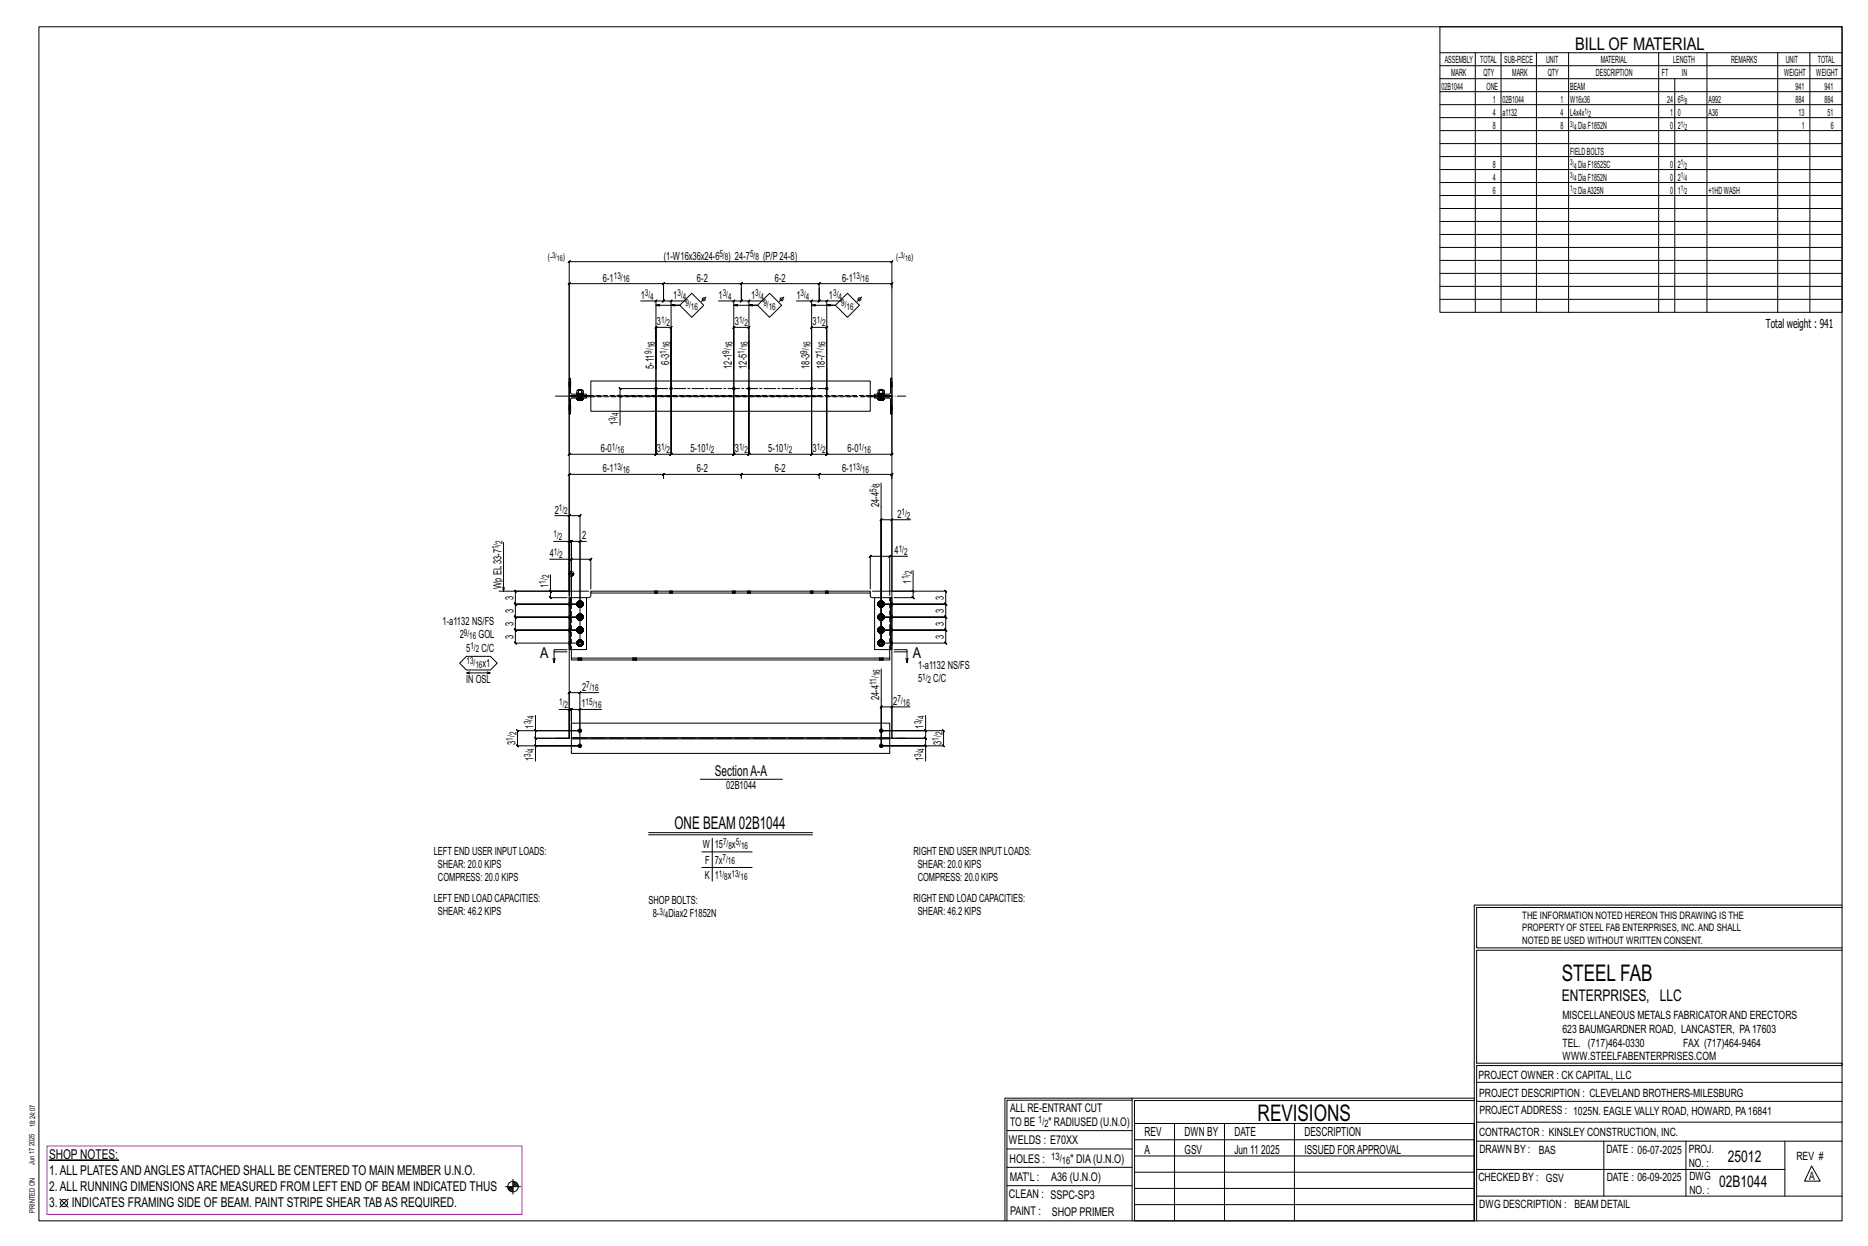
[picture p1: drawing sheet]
<svg xmlns="http://www.w3.org/2000/svg" width="914mm" height="610mm" viewBox="0 0 914 610" stroke-linecap="round" stroke-linejoin="round" font-family="sans-serif">
<g fill="#000" stroke="#000" stroke-width=".49">
<path d="M24 568h34z"/>
<circle cx="321" cy="190" r=".6"/>
<circle cx="329" cy="190" r=".6"/>
<circle cx="359" cy="190" r=".6"/>
<circle cx="367" cy="190" r=".6"/>
<circle cx="397" cy="190" r=".6"/>
<circle cx="405" cy="190" r=".6"/>
<circle cx="284" cy="357" r=".9"/>
<circle cx="431" cy="357" r=".9"/>
<circle cx="284" cy="365" r=".9"/>
<circle cx="431" cy="365" r=".9"/>
</g>
<g fill="none" stroke="#000" stroke-width=".49">
<path d="M19 13h883v584h-883zM705 13h197v140h-197zM705 26h197M705 32h197M705 39h197M722 26v127M735 26v127M752 26v127M768 26v127M812 26v127M820 39v114M836 26v127"/>
<path d="M870 26v127M886 26v127M705 45h197M705 51h197M705 58h197M705 64h197M705 70h197M705 77h197M705 83h197M705 89h197M705 96h197M705 102h197"/>
<path d="M705 108h197M705 115h197M324 139l1-1zM325 139h38h-1l1-1v3M362 139l1-1zM363 139h38l1-1-1 3M401 139h36h-1l1-1v3M402 138l-1 1zM705 121h197M705 127h197M705 134h197M314 147h7v20v-7v1l1-1h-1h8l-1 1 1-1v30v-43h7"/>
<path d="M321 147v1l1-1zM321 149h12h-4M325 141v6l-1 1 1-1h-4M325 141v6l-1 1 1-1h4M325 141v-3l-1 1h1h-46v-1l-1 1h1v57M329 147l-1 1zM333 149l6-6 6 6-6 6zM346 145l-3 3M352 147h7v20v-7v1l1-1h-1h8l-1 1 1-1v7v-20h7M359 147v1l1-1zM359 149h12h-4M363 141v6l-1 1 1-1h-4"/>
<path d="M363 141v6l-1 1 1-1h4M367 147l-1 1zM377 143l6 6-6 6-6-6zM384 145l-3 3M390 147h7v20v-7v1l1-1h-1h8l-1 1 1-1v30v-43h7M397 149h12h-4M398 147l-1 1zM401 141v6h1l-1 1v-1h-4M401 141v6v1l1-1h-1h4M405 147l-1 1zM415 143l6 6-6 6-6-6zM422 145l-2 3"/>
<path d="M705 140h197M705 146h197M329 178v-11v23M397 167v23zM279 198h.1M279 187h.1M279 189h.1M279 194h8v1h-7l-1 8zM279 185l1 8h7h-8zM282 193h4zM282 195h1zM282 193v-2h1v2"/>
<path d="M283 195v1M283 195v1l-1-1M283 193h.1M283 193v1M283 194h.1M283 195h.1M283 196v-1h2v1M283 195h1M284 196l1-1v1M285 195h-1v1M285 191v2M285 191h-2h2v2"/>
<path d="M285 193h.1M285 193v1M285 194h.1M285 195h.1M285 195l-1 1M289 186h137v15h-137zM289 193h-9v1h9M303 193l1 1zM320 190h-16h-1l1 1v-1v4M321 180v10zM321 180v-13v23M359 180v10z"/>
<path d="M359 180v-13v23M367 180v10zM367 180v-13v23M401 194h-97v14M426 193h10v1h-10M428 194h9v9h-1v-8h-8zM428 193h8v-8h1v8h-9zM430 193h3zM430 195h.1M430 193v-2h1v2M430 195v1M430 195h1h-1v1v-1"/>
<path d="M430 193h.1M430 193v1M430 194h.1M431 196v-1h1v1M431 195h.1M431 196l1-1v1M432 195h-1v1M432 193v-2h-1h2v2M432 193h.1M432 193v1M432 194h.1M432 195h.1"/>
<path d="M432 195h1M433 195h.1M433 195l-1 1M436 198h.1M436 187h.1M436 189h.1M437 195v27l-1 1 1-1h-32l-1 1 1-1v-32v32l-1 1 1-1h-8h1l-1 1v-1v-32v32h1l-1 1v-1h-30l-1 1 1-1v-32v32l-1 1 1-1h-8h1l-1 1v-1v-32v32h1l-1 1v-1h-30l-1 1 1-1v-32v32l-1 1 1-1h-8h1l-1 1v-1v-32v32h1l-1 1v-1h-42l-1 1 1-1v-27M437 198h.1M437 187h.1M437 189h.1M279 201h.1M436 201h.1"/>
<path d="M437 201h.1M325 234v-2l-1 1 1-1h-46l-1 1 1-1v59M325 232h38l-1 1 1-1v2M325 232l-1 1zM363 232h38v1l1-1-1 2M363 232l-1 1zM401 232h36l-1 1 1-1v2M402 232l-1 1zM431 236v79v-61v1l1-1h-1h6M272 252h7v37v-24h-8M279 252l-1 1 1-1zM279 252h5l-1 1 1-1v63h-32h1l-1-1v1v-7l1 1-1-1h32h-32l1 1-1-1v-6h1l-1-1v1h32h-32h1l-1-1v1v-6h1l-1-1 1 1-1-1v1v-7l1 1-1-1h25"/>
<path d="M437 254l-1 1zM446 254h-9v35h26h-1l1 1v-1v7l-1-1 1 1h-32h32l-1-1 1 1v6l-1-1 1 1h-32h32l-1-1 1 1v6h-1l1 1v-1h-32h32h-1l1 1v-1v7l-1-1 1 1h-32M246 265v24M269 274h11v17M278 265l1-1zM279 265h8M279 280v1M279 274l1-1zM280 274h9l1-1-1 1v14M280 279v9M283 265l1-1zM284 265v31h-32h32"/>
<path d="M436 272h-10h1l-1 1v-1v16M436 272l-1 1zM444 272h-8v19M447 279v10h-20M244 289h35M269 289l1 1zM269 281v8h19M269 289v3l1 1-1-1h9M278 281h3M279 292v26zM279 292h8M280 289v-24h-1l1-1-1 1 1-1v1v31"/>
<path d="M280 281v1M281 281v1M281 281h.1M282 296h1M283 295v1M283 297h.1M283 296h.1M283 295l-1 1 1 1v-1M283 296l1 1M283 294v1M284 297h1M284 294l-1 1"/>
<path d="M284 295l1-1v1M284 295l1 1M285 294l-1 1M285 296v1h-1M285 296v1M285 296l-1 1M285 295h.1M285 295v1M287 292v26h-8M289 289h137v1h-137zM289 290v2h-2M321 289h.1"/>
<path d="M321 290h.1M322 289h.1M322 290h.1M328 289h.1M328 290h.1M329 289h.1M329 290h.1M359 289h.1M359 290h.1M360 289h.1M360 290h.1M366 289h.1"/>
<path d="M366 290h.1M367 289h.1M367 290h.1M397 289h.1M397 290h.1M398 289h.1M398 290h.1M404 289h.1M404 290h.1M405 289h.1M405 290h.1M426 290v2h2"/>
<path d="M430 296h.1M430 295v1M430 297h1M430 295v1v1v-1M431 296v1M431 294l-1 1M431 297h1M431 294v1M431 295l1-1v1M432 295l1 1M432 294l-1 1M432 296v1h-1"/>
<path d="M432 296h1l-1 1M432 296v1M432 295h1h-1M433 295v1M436 292h1v26h-1zM436 292h-8v26h8M446 289l1 1zM447 289v3h-1l1 1v-1h-9M271 319h7M278 318h-7v6l1-2M280 318v4M282 315h1"/>
<path d="M282 308h1M282 302h1M283 314v1M283 308h.1M283 301v1M283 316h.1M283 309v1M283 303h.1M283 315h.1M283 308v1M283 302v1M283 314l-1 1 1 1v-1"/>
<path d="M283 308v-1l-1 1 1 1M283 302v-1l-1 1 1 1v-1M283 315l1 1M283 309l1 1M283 303h1M283 313v1M283 307h.1M283 301h.1M284 316h1M284 309l1 1M284 303h1M284 313l-1 1"/>
<path d="M284 314l1-1v1M284 307l-1 1M284 307h1v1M284 300l-1 1M284 301h1M284 314l1 1M284 307l1 1v1M284 301l1 1v1M285 313l-1 1M285 307h-1M285 301h-1M285 315v1h-1"/>
<path d="M285 309v1l-1-1M285 303h-1M285 315v1M285 309h.1M285 302v1M285 315l-1 1M285 308l-1 1M285 302l-1 1M285 314h.1M285 307v1M285 301v1M285 314v1"/>
<path d="M285 308h.1M430 315h.1M430 308h.1M430 302h.1M430 301v1M430 314v1M430 303h1M430 309l1 1M430 316h1M430 302v1M430 308v1M430 302v-1v1v1v-1"/>
<path d="M430 308v-1v1v1M430 314v1v1v-1M431 303h.1M431 309v1M431 315v1M431 301h-1M431 307h-1M431 313l-1 1M431 303h1M431 309l1 1M431 316h1M431 300v1"/>
<path d="M431 301h1M431 307v1M431 307h1v1M431 313v1M431 314l1-1v1M432 301l1 1v1M432 307l1 1v1M432 314l1 1M432 301h-1M432 307h-1M432 313l-1 1M432 303h-1"/>
<path d="M432 309v1l-1-1M432 315v1h-1M432 302l1 1h-1M432 309h1h-1M432 315h1l-1 1M432 302v1M432 308v1M432 315v1M432 301h1l-1 1M432 307l1 1h-1M432 314h1h-1M433 301v1"/>
<path d="M433 308h.1M433 314v1M436 318v4M438 318h6v6l1-2M438 319h6M225 324l3-3h12l3 3-3 4h-12zM228 329h12l-2 1M230 329h-2l2 1M238 329h2M271 322v2M280 322h156v1h-156zM283 322h.1"/>
<path d="M283 323h.1M283 339l1-1zM284 339h-5v-1l-1 1h1v22M285 322h.1M285 323h.1M293 339h-9v26M310 322h.1M310 323h.1M312 322h.1M312 323h.1M431 322h.1M431 323h.1"/>
<path d="M431 327v38v-19l1-1-1 1h6M432 322h.1M432 323h.1M443 322l1 2M262 357l1 1zM262 350v7h22M274 347h5v14h-17l1 1-1-1v-4M279 347l-1 1 1-1zM279 347h1l-1 1 1-1v6M283 348l1-1zM284 347h-4l-1 1 1-1v11M295 347h-11v10h-31l1 1-1-1v8v-1l1 1h-1h31h-22v7"/>
<path d="M436 346l1-1zM445 346h-8v15M453 357l1 1zM453 350v7h-22h31h-1l1 1v-1v8l-1-1 1 1h-31h22v7M453 357v4l1 1-1-1h-16M262 364l1 1zM279 361v-233l-1 1 1-1h158l-1 1 1-1v233M279 361h-17l1 1-1-1v4M280 361h156v1h-156zM280 362v7h156v-7M280 361v-7h156v7M437 361h16l1 1-1-1v4"/>
<path d="M453 364l1 1zM343 381h40M317 407h81M317 408h81M344 417h24M349 410v21M344 424h24M722 443v154M722 443h180M902 444h-179v20h179M902 465h-179v55h179v1h-179v76M554 538h-61v59"/>
<path d="M554 537h168M722 538h-167v13M723 539h179M723 530h179M493 553h61M555 550h167v47h-167zM555 558h167M575 550v47M599 550v47M634 550v47M723 549h179M723 558h179"/>
<path d="M785 558v27M825 558v27M874 558v27M251 577v7M251 579h2M251 580h3M251 578h2M493 571h61M493 562h61M555 573h167M555 566h167M723 572h151"/>
<path d="M887 570l4 8h-8zM29 587l4 4M33 587l-4 4M247 581h8M249 581h2M249 582h2M250 583h1M492 597v-60h62v60M493 580h61M555 589h167M555 581h167M723 585h179"/>
<circle cx="345" cy="146" r=".7"/>
<circle cx="383" cy="146" r=".7"/>
<circle cx="421" cy="146" r=".7"/>
<circle cx="280" cy="281" r="1.2"/>
<circle cx="31" cy="589" r="1.8"/>
<circle cx="251" cy="581" r="2.6"/>
</g>
<path d="M23 561h233v33h-233z" fill="none" stroke="#f0f" stroke-width=".5"/>
<g fill="none" stroke="#000" stroke-width=".49" stroke-dasharray="2 1.4">
<path d="M279 199h.1M279 199v-1M279 200h.1M279 188h.1M279 187h.1M279 189h.1M279 188v1M279 198h.1M279 198v1M279 200v-1v1M282 195h1zM282 195l1 1"/>
<path d="M282 193h1h-1v-2h1v2v-2v2h2h-2M283 195h.1M283 195v1M283 196v-1v1v-1M283 193h.1M283 193v1M283 194v1M283 194h.1M283 193v2zM283 191h1M283 191h2M283 196h1"/>
<path d="M283 191h.1M283 193h-1h1M283 193h2M283 194v-1M283 195h1zM283 195l1 1 1-1M284 191h.1M284 191h1M284 193v1zM284 194v-1M284 194l-1 1M284 194l1-1"/>
<path d="M284 193h.1M284 194v1zM284 195h.1M284 196l-1-1h2M284 195h1M284 194v1M284 196h1M285 195h.1M285 194v-1M285 194v1M285 193h.1M285 191h.1"/>
<path d="M285 191v2zM285 193v-2v2M285 193v2zM285 194h.1M285 195v-1M285 196v-1M285 195v1zM285 193h1M289 194h137M426 193h-137M430 195h.1M430 195v1"/>
<path d="M430 193h1h-1v-2h1v2v-2v2h1h-1M430 195h1M430 196v-1v1v-1h1M430 193h1M430 193v1M430 194v1M430 194h1M430 193h.1M431 194h-1M431 193v2zM431 195h.1M431 193h.1"/>
<path d="M431 191h.1M431 191h1M431 196h.1M431 193h-1h1M431 193h1M431 194v-1M431 194l-1 1M431 195v1l1-1M431 193v1zM431 194v1M431 194l1-1M431 194l1 1z"/>
<path d="M431 196v-1h1M431 195h1M432 194v-1M432 194v1M432 196h.1M432 195h.1M432 193h.1M432 191h.1M432 191v2zM432 193h1h-1v-2h1v2M432 193v2zM432 194h.1"/>
<path d="M432 195v-1M432 196v-1M432 195h1l-1 1zM432 193h1M433 195l-1 1zM433 195h.1M436 199l1 1-1-1M436 189h.1M436 188h1h-1M436 189h1M437 198h-1M437 187h-1"/>
<path d="M437 200h-1M437 198v1M437 199l-1-1M437 199h-1M437 188h-1M437 189h-1M437 189h.1M437 187h.1M437 188l-1-1M279 201h.1M279 200v1M436 201h.1"/>
<path d="M436 201h1M437 201h.1M279 296h.1M279 295h.1M280 292v26M282 296h.1M282 296h1zM282 296l1-2-1 2 1 1-1-1h1M282 295v1zM282 296l1 1zM283 296h.1M283 295v1"/>
<path d="M283 294l-1 1zM283 297h.1M283 294h.1M283 295v-1zM283 295v-1M283 296l1 1M283 295h1M283 297h2zM283 294h2zM283 295l-1 1 1-1v1v1v-1v1v-1M283 295v1zM283 296h1z"/>
<path d="M283 295h1zM283 297h1zM283 294h1zM284 297h-1h1h-1zM284 296h.1M284 295h.1M284 294h-1h1h-1l1 1M284 297h1zM284 297h1M284 294h1h-1h1l-1 1zM284 294h1zM284 297l1-1"/>
<path d="M284 296h1zM284 295h1zM284 295h1M285 297h.1M285 294v1zM285 294v1M285 294h.1M285 295v1zM285 294v2zM285 296h.1M285 296v1M285 295h.1"/>
<path d="M285 297v-1M285 295v1M285 296v1zM285 295l1 1zM286 296h-1zM321 289v1M321 289h.1M321 289v1zM321 290h.1M322 289v1M322 289h.1M322 290h.1"/>
<path d="M322 290v-1M328 289v1M328 289h.1M329 289v1zM329 289l-1 1M329 290h-1M329 289v1M329 289h.1M329 290h.1M329 290v-1M359 289v1M359 289h.1"/>
<path d="M359 289v1zM359 290h.1M360 289v1M360 289h.1M360 290h.1M360 290v-1M366 289v1M366 289h.1M367 289v1zM367 289l-1 1M367 290h-1M367 289v1"/>
<path d="M367 289h.1M367 290h.1M367 290v-1M397 289v1M397 289h.1M397 289l1 1zM397 290h.1M398 289v1M398 289h.1M398 290h.1M398 290v-1M404 289v1"/>
<path d="M404 289h.1M405 289v1zM405 289l-1 1M405 290h-1M405 289v1M405 289h.1M405 290h.1M405 290v-1M430 296h.1M430 296l1-2-1 2 1 1-1-1M430 295v1zM430 296v1z"/>
<path d="M430 295v1M430 294v1zM430 297h1zM430 294h1zM430 297h1M430 295l1-1zM430 295l1-1M430 296l1 1M430 295h1M431 296h.1M431 297h1zM431 294h1z"/>
<path d="M431 295h-1v1v-1v1v1v-1v1l1-1M431 295v1zM431 295h.1M431 297h.1M431 294h.1M431 294v1M431 297h1M431 296h1zM431 295h1zM431 294h1h-1h1v1zM432 297v-1M432 296h.1"/>
<path d="M432 295h.1M432 297h.1M432 294v1zM432 294v1M432 294h.1M432 295v1zM432 294l1 2zM432 296h1l-1 1M432 295h1h-1M432 295l1 1M432 294l1 1zM433 295v1z"/>
<path d="M433 295v1M433 296l-1 1zM433 296h.1M436 295h1zM436 295l1 1-1-1M437 295h.1M437 295h-1M437 296h-1M279 315h.1M279 314h.1M279 309h.1M279 308h.1"/>
<path d="M279 307h.1M279 303h.1M279 302v1M279 302h.1M279 301h.1M279 309v-1v1M282 315h.1M282 308v1zM282 302v1zM282 315h1zM282 315l1-2-1 2 1 1-1-1h1M282 308l1 1z"/>
<path d="M282 308l1-1-1 1 1 2-1-2h1M282 302l1 1zM282 302l1-1-1 1 1 1-1-1h1M282 314v1zM282 315l1 1zM282 308h.1M282 309h1zM282 301v1zM282 303h1zM283 315h.1M283 314v1M283 309v-1"/>
<path d="M283 308h.1M283 303v-1M283 301v1M283 314h-1zM283 316h.1M283 314v-1zM283 307l-1 1zM283 309v1zM283 307h.1M283 301h-1zM283 303h.1M283 301v-1z"/>
<path d="M283 314v-1M283 309v1M283 301h.1M283 315l1 1M283 314h1M283 309h1M283 308l1-1M283 302l1 1M283 302l1-1M283 308v1zM283 302h.1M283 316h2z"/>
<path d="M283 313h2zM283 310h2zM283 307h2zM283 303h2zM283 301h2zM283 314l-1 1 1-1v1v1v-1v1v-1M283 308v-1l-1 1h1v1M283 301l-1 1 1-1v2M283 314v1zM283 315h1zM283 314h1zM283 309h1z"/>
<path d="M283 308h1zM283 302l1 1zM283 302l1-1zM283 316h1zM283 313h1zM283 310h1zM283 307h1zM283 303l1 1zM283 300h1zM284 316h-1h1h-1zM284 315h.1M284 314h.1"/>
<path d="M284 309v1h-1h1h-1zM284 309h.1M284 308v-1zM284 303h-1h1h-1zM284 303h.1M284 301h.1M284 313h-1h1h-1l1 1M284 316h1zM284 316h1M284 313h1h-1h1l-1 1zM284 313h1zM284 307h-1h1h-1h1"/>
<path d="M284 310h1zM284 310h1M284 309l1 1M284 307v1zM284 307h1h-1h1h-1zM284 307h1zM284 300l-1 1 1-1-1 1h1M284 304l1-1zM284 303h1zM284 303h1M284 300l1 1-1-1 1 1h-1zM284 300h1z"/>
<path d="M284 316l1-1M284 315h1zM284 314h1zM284 314h1M284 309h1M284 309h1zM284 308h1zM284 307l1 1M284 303l1-1zM284 301l1 1zM284 301h1M285 316h.1"/>
<path d="M285 313v1zM285 313v1M285 310v-1zM285 310v-1M285 307h.1M285 303h.1M285 301h.1M285 300v1zM285 314v1zM285 308h.1M285 302h.1M285 313v2z"/>
<path d="M285 307v1zM285 301v1zM285 315h.1M285 308v1zM285 315v1M285 314h.1M285 309h.1M285 308v-1M285 302v1M285 302v-1M285 316v-1M285 314v1"/>
<path d="M285 309v-1M285 307v1v1M285 303v-1M285 301v2M285 301v1M285 315v1zM285 314l1 1zM285 308h1zM285 301l1 1zM285 308v2zM285 302v1zM286 315h-1z"/>
<path d="M286 308l-1 1zM286 302l-1 1zM430 302v1zM430 308v1zM430 315h.1M430 302l1-1-1 1 1 1-1-1M430 308l1-1-1 1 1 2-1-2M430 315l1-2-1 2 1 1-1-1M430 301v1zM430 303h.1M430 308h.1M430 309h.1"/>
<path d="M430 314v1zM430 315v1zM430 303v-1M430 301v1M430 309v-1M430 314v1M430 301h.1M430 303h1zM430 301l1-1zM430 307v1zM430 309l1 1zM430 307h1z"/>
<path d="M430 314h.1M430 316h1zM430 314l1-1zM430 303h1M430 301h1zM430 301h1M430 309l1 1M430 307h1M430 316h1M430 314l1-1M430 302l1 1M430 302l1-1"/>
<path d="M430 309h1M430 308l1-1M430 315l1 1M430 314h1M431 302h.1M431 308v1zM431 315h.1M431 303h1zM431 301h1zM431 310h1zM431 307h1zM431 316h1z"/>
<path d="M431 313h1zM431 301h-1v1v-1v2h1M431 308l-1-1v1v1h1M431 314h-1v1v-1v1v1v-1v1l1-1M431 302v1zM431 302v-1zM431 308h.1M431 309h.1M431 314v1zM431 314h.1M431 303v1zM431 300h.1"/>
<path d="M431 310h.1M431 307h.1M431 316h.1M431 313h.1M431 303h.1M431 301h.1M431 309v1zM431 308v-1zM431 300v1v-1v1M431 304l1-1zM431 303h1M431 300l1 1-1-1 1 1z"/>
<path d="M431 300h1zM431 310h1M431 309l1 1M431 309h1zM431 307l1 1zM431 307h1h-1h1zM431 313v1M431 316h1M431 315h1zM431 314h1zM431 313h1h-1h1v1zM432 303h.1"/>
<path d="M432 303v-1zM432 301v1zM432 301h.1M432 309h.1M432 308h.1M432 307v1M432 316v-1M432 315h.1M432 314h.1M432 310v-1zM432 310v-1M432 307h.1"/>
<path d="M432 316h.1M432 313v1zM432 313v1M432 300v1zM432 302h.1M432 314v1zM432 301l1 1zM432 307l1 1zM432 313l1 2zM432 308v1zM432 302l1 1h-1M432 302l1-1h-1"/>
<path d="M432 309h1h-1M432 308h1l-1-1M432 315h1l-1 1M432 314h1h-1M432 303v-1M432 301l1 2M432 309v-1M432 307v1l1 1M432 314l1 1M432 301h1zM432 314h1zM433 301v1z"/>
<path d="M433 301v1M433 308h.1M433 314v1zM433 314v1M433 303h-1zM433 309h-1zM433 315l-1 1zM433 302l-1 1zM433 308l-1 2zM433 302v1zM433 308v1zM433 315h.1"/>
<path d="M436 318v-26M436 301h1zM436 302h1l-1-1M436 307h1zM436 308h1h-1M436 314h1zM436 314l1 1-1-1M437 301h.1M437 302l-1-1M437 302h-1M437 303h-1M437 307v1"/>
<path d="M437 308l-1-1M437 308h-1M437 309h-1M437 314h.1M437 314h-1M437 315h-1M283 322h.1M283 322v1M283 323h.1M283 323v-1M284 322v1zM284 323v-1"/>
<path d="M284 322h.1M284 323l1-1M285 323v-1M285 323h.1M310 322h.1M310 322v1M310 323h.1M310 323v-1M310 322l1 1zM311 323v-1M311 322h.1M311 323l1-1"/>
<path d="M312 323v-1M312 323h.1M431 322h.1M431 322v1M431 323h.1M431 323v-1M431 322v1zM431 323l1-1M431 322h1M432 323v-1M432 323h.1"/>
</g>
<path d="M272 194h171M272 361h171" fill="none" stroke="#000" stroke-width=".49" stroke-dasharray="6.8 1 0 1"/>
<path d="M321 190h84" fill="none" stroke="#000" stroke-width=".49" stroke-dasharray="5.8 1 1 1"/>
<g font-size="11.2">
<text x="764" y="480">STEEL FAB</text>
<text x="616" y="548">REVISIONS</text>
</g>
<g font-size="8.6">
<text x="771" y="24">BILL OF MATERIAL</text>
<text x="330" y="405">ONE BEAM 02B1044</text>
</g>
<g font-size="7.9">
<text x="765" y="490">ENTERPRISES, LLC</text>
<text x="846" y="569">25012</text>
<text x="842" y="581">02B1044</text>
</g>
<g font-size="7.3">
<text x="264" y="322">A</text>
<text x="447" y="322">A</text>
<text x="350" y="380">SectionA-A</text>
</g>
<g font-size="6.6">
<text x="24" y="567">SHOP NOTES:</text>
<text x="24" y="575">1.ALL PLATESANDANGLESATTACHED SHALL BE CENTERED TO MAIN MEMBER U.N.O.</text>
<text x="24" y="583">2.ALL RUNNING DIMENSIONSARE MEASURED FROM LEFT END OF BEAM INDICATED THUS</text>
<text x="24" y="591">3.</text>
<text x="35" y="591">INDICATES FRAMING SIDE OF BEAM. PAINT STRIPE SHEAR TABAS REQUIRED.</text>
</g>
<g font-size="6.1">
<text x="864" y="161">Total weight : 941</text>
<text x="560" y="556">REV</text>
<text x="580" y="556">DWN BY</text>
<text x="604" y="556">DATE</text>
<text x="639" y="556">DESCRIPTION</text>
<text x="560" y="564">A</text>
<text x="580" y="564">GSV</text>
<text x="604" y="564">Jun 11</text>
<text x="617" y="564">2025</text>
<text x="639" y="564">ISSUED FORAPPROVAL</text>
</g>
<g font-size="5.9">
<text x="494" y="560">WELDS : E70XX</text>
<text x="494" y="569">HOLES :</text>
<text x="524" y="569">&quot; DIA(U.N.O)</text>
<text x="494" y="578">MAT'L :</text>
<text x="515" y="578">A36 (U.N.O)</text>
<text x="494" y="586">CLEAN : SSPC-SP3</text>
<text x="495" y="595">PAINT :</text>
<text x="515" y="595">SHOP PRIMER</text>
</g>
<g font-size="5.8">
<text x="494" y="544">ALL RE-ENTRANT CUT</text>
<text x="494" y="551">TO BE</text>
<text x="513" y="551">&quot; RADIUSED (U.N.O)</text>
</g>
<g font-size="5.6">
<text x="765" y="499">MISCELLANEOUS METALS FABRICATORAND ERECTORS</text>
<text x="765" y="505">623 BAUMGARDNER ROAD, LANCASTER, PA17603</text>
<text x="765" y="512">TEL. (717)464-0330</text>
<text x="824" y="512">FAX (717)464-9464</text>
<text x="765" y="519">WWW.STEELFABENTERPRISES.COM</text>
<text x="724" y="528">PROJECT OWNER : CK CAPITAL, LLC</text>
<text x="724" y="537">PROJECT DESCRIPTION : CLEVELAND BROTHERS-MILESBURG</text>
<text x="724" y="545">PROJECTADDRESS : 1025N. EAGLE VALLY ROAD, HOWARD, PA16841</text>
<text x="724" y="556">CONTRACTOR : KINSLEY CONSTRUCTION, INC.</text>
<text x="724" y="564">DRAWN BY :</text>
<text x="753" y="564">BAS</text>
<text x="786" y="564">DATE : 06-07-2025</text>
<text x="827" y="564">PROJ.</text>
<text x="879" y="568">REV #</text>
<text x="827" y="571">NO. :</text>
<text x="724" y="578">CHECKED BY : GSV</text>
<text x="787" y="578">DATE : 06-09-2025</text>
<text x="827" y="578">DWG</text>
<text x="886" y="578">A</text>
<text x="827" y="584">NO. :</text>
<text x="724" y="591">DWG DESCRIPTION : BEAM DETAIL</text>
</g>
<g font-size="5.5">
<text x="325" y="127">(1-W16x36x24-6</text>
<text x="356" y="127">) 24-7</text>
<text x="374" y="127">(P/P24-8)</text>
<text x="295" y="138">6-1</text>
<text x="341" y="138">6-2</text>
<text x="379" y="138">6-2</text>
<text x="412" y="138">6-1</text>
<text x="314" y="146">1</text>
<text x="330" y="146">1</text>
<text x="352" y="146">1</text>
<text x="368" y="146">1</text>
<text x="390" y="146">1</text>
<text x="406" y="146">1</text>
<text x="322" y="159">3</text>
<text x="360" y="159">3</text>
<text x="398" y="159">3</text>
<text x="328" y="178" transform="rotate(-90 328 178)">6-3</text>
<text x="320" y="180" transform="rotate(-90 320 180)">5-11</text>
<text x="358" y="180" transform="rotate(-90 358 180)">12-1</text>
<text x="366" y="180" transform="rotate(-90 366 180)">12-5</text>
<text x="396" y="180" transform="rotate(-90 396 180)">18-3</text>
<text x="404" y="180" transform="rotate(-90 404 180)">18-7</text>
<text x="303" y="208" transform="rotate(-90 303 208)">1</text>
<text x="294" y="221">6-0</text>
<text x="322" y="221">3</text>
<text x="338" y="221">5-10</text>
<text x="360" y="221">3</text>
<text x="376" y="221">5-10</text>
<text x="398" y="221">3</text>
<text x="415" y="221">6-0</text>
<text x="295" y="231">6-1</text>
<text x="341" y="231">6-2</text>
<text x="379" y="231">6-2</text>
<text x="412" y="231">6-1</text>
<text x="272" y="251">2</text>
<text x="430" y="248" transform="rotate(-90 430 248)">24-4</text>
<text x="439" y="253">2</text>
<text x="285" y="264">2</text>
<text x="269" y="273">4</text>
<text x="438" y="271">4</text>
<text x="268" y="288" transform="rotate(-90 268 288)">1</text>
<text x="446" y="286" transform="rotate(-90 446 286)">1</text>
<text x="245" y="288" transform="rotate(-90 245 288)">Wp EL33-7</text>
<text x="251" y="293" transform="rotate(-90 251 293)">3</text>
<text x="462" y="293" transform="rotate(-90 462 293)">3</text>
<text x="251" y="300" transform="rotate(-90 251 300)">3</text>
<text x="462" y="300" transform="rotate(-90 462 300)">3</text>
<text x="217" y="306">1-a1132 NS/FS</text>
<text x="251" y="306" transform="rotate(-90 251 306)">3</text>
<text x="462" y="306" transform="rotate(-90 462 306)">3</text>
<text x="225" y="312">2</text>
<text x="234" y="312">GOL</text>
<text x="251" y="312" transform="rotate(-90 251 312)">3</text>
<text x="462" y="312" transform="rotate(-90 462 312)">3</text>
<text x="228" y="319">5</text>
<text x="236" y="319">C/C</text>
<text x="236" y="326">x1</text>
<text x="449" y="327">1-a1132 NS/FS</text>
<text x="228" y="334">IN OSL</text>
<text x="449" y="334">5</text>
<text x="457" y="334">C/C</text>
<text x="285" y="338">2</text>
<text x="285" y="346">1</text>
<text x="430" y="343" transform="rotate(-90 430 343)">24-4</text>
<text x="437" y="345">2</text>
<text x="261" y="356" transform="rotate(-90 261 356)">1</text>
<text x="452" y="356" transform="rotate(-90 452 356)">1</text>
<text x="252" y="364" transform="rotate(-90 252 364)">3</text>
<text x="461" y="364" transform="rotate(-90 461 364)">3</text>
<text x="261" y="372" transform="rotate(-90 261 372)">1</text>
<text x="452" y="372" transform="rotate(-90 452 372)">1</text>
<text x="356" y="386">02B1044</text>
<text x="212" y="418">LEFT END USER INPUT LOADS:</text>
<text x="344" y="415">W</text>
<text x="350" y="415">15</text>
<text x="358" y="415">x</text>
<text x="447" y="418">RIGHT END USER INPUT LOADS:</text>
<text x="214" y="425">SHEAR: 20.0 KIPS</text>
<text x="345" y="422">F</text>
<text x="350" y="422">7x</text>
<text x="449" y="425">SHEAR: 20.0 KIPS</text>
<text x="214" y="431">COMPRESS: 20.0 KIPS</text>
<text x="345" y="430">K</text>
<text x="350" y="430">1</text>
<text x="356" y="430">x</text>
<text x="449" y="431">COMPRESS: 20.0 KIPS</text>
<text x="212" y="441">LEFT END LOAD CAPACITIES:</text>
<text x="317" y="442">SHOPBOLTS:</text>
<text x="447" y="441">RIGHT END LOAD CAPACITIES:</text>
<text x="214" y="448">SHEAR: 46.2 KIPS</text>
<text x="320" y="449">8-</text>
<text x="327" y="449">Diax2 F1852N</text>
<text x="449" y="448">SHEAR: 46.2 KIPS</text>
</g>
<g font-size="5">
<text x="745" y="450">THE INFORMATION NOTED HEREON THIS DRAWING IS THE</text>
<text x="745" y="456">PROPERTY OF STEEL FAB ENTERPRISES, INC.AND SHALL</text>
<text x="745" y="462">NOTED BE USED WITHOUT WRITTEN CONSENT.</text>
<text x="508" y="550">1/</text>
<text x="511" y="551">2</text>
<text x="515" y="568">13/</text>
<text x="520" y="570">16</text>
</g>
<g font-size="4.9">
<text x="707" y="31">ASSEMBLY</text>
<text x="725" y="31">TOTAL</text>
<text x="736" y="31">SUB-PIECE</text>
<text x="757" y="31">UNIT</text>
<text x="784" y="31">MATERIAL</text>
<text x="819" y="31">LENGTH</text>
<text x="847" y="31">REMARKS</text>
<text x="874" y="31">UNIT</text>
<text x="890" y="31">TOTAL</text>
<text x="710" y="37">MARK</text>
<text x="726" y="37">QTY</text>
<text x="740" y="37">MARK</text>
<text x="758" y="37">QTY</text>
<text x="781" y="37">DESCRIPTION</text>
<text x="814" y="37">FT</text>
<text x="823" y="37">IN</text>
<text x="873" y="37">WEIGHT</text>
<text x="889" y="37">WEIGHT</text>
<text x="706" y="44">02B1044</text>
<text x="728" y="44">ONE</text>
<text x="769" y="44">BEAM</text>
<text x="879" y="44">941</text>
<text x="893" y="44">941</text>
<text x="731" y="50">1</text>
<text x="736" y="50">02B1044</text>
<text x="764" y="50">1</text>
<text x="769" y="50">W16x36</text>
<text x="816" y="50">24</text>
<text x="821" y="50">6</text>
<text x="836" y="50">A992</text>
<text x="879" y="50">884</text>
<text x="893" y="50">884</text>
<text x="731" y="57">4</text>
<text x="736" y="57">a1132</text>
<text x="764" y="57">4</text>
<text x="769" y="57">L4x4x</text>
<text x="818" y="57">1</text>
<text x="821" y="57">0</text>
<text x="836" y="57">A36</text>
<text x="880" y="57">13</text>
<text x="895" y="57">51</text>
<text x="731" y="63">8</text>
<text x="764" y="63">8</text>
<text x="772" y="63">DiaF1852N</text>
<text x="818" y="63">0</text>
<text x="821" y="63">2</text>
<text x="882" y="63">1</text>
<text x="896" y="63">6</text>
<text x="769" y="76">FIELDBOLTS</text>
<text x="731" y="82">8</text>
<text x="772" y="82">DiaF1852SC</text>
<text x="818" y="82">0</text>
<text x="821" y="82">2</text>
<text x="731" y="88">4</text>
<text x="772" y="88">DiaF1852N</text>
<text x="818" y="88">0</text>
<text x="821" y="88">2</text>
<text x="731" y="95">6</text>
<text x="772" y="95">DiaA325N</text>
<text x="818" y="95">0</text>
<text x="821" y="95">1</text>
<text x="836" y="95">+1HDWASH</text>
</g>
<g font-size="4.7">
<text x="352" y="126">5/</text>
<text x="367" y="126">5/</text>
<text x="268" y="127">(-</text>
<text x="275" y="127">)</text>
<text x="355" y="127">8</text>
<text x="370" y="127">8</text>
<text x="439" y="127">(-</text>
<text x="446" y="127">)</text>
<text x="300" y="137">13/</text>
<text x="418" y="137">13/</text>
<text x="305" y="138">16</text>
<text x="422" y="138">16</text>
<text x="316" y="145">3/</text>
<text x="318" y="147">4</text>
<text x="332" y="145">3/</text>
<text x="334" y="147">4</text>
<text x="336" y="150">9/</text>
<text x="354" y="145">3/</text>
<text x="356" y="147">4</text>
<text x="370" y="145">3/</text>
<text x="372" y="147">4</text>
<text x="374" y="150">9/</text>
<text x="392" y="145">3/</text>
<text x="394" y="147">4</text>
<text x="408" y="145">3/</text>
<text x="410" y="147">4</text>
<text x="412" y="150">9/</text>
<text x="338" y="152">16</text>
<text x="376" y="152">16</text>
<text x="414" y="152">16</text>
<text x="324" y="158">1/</text>
<text x="326" y="160">2</text>
<text x="362" y="158">1/</text>
<text x="364" y="160">2</text>
<text x="400" y="158">1/</text>
<text x="402" y="160">2</text>
<text x="319" y="173" transform="rotate(-90 319 173)">9/</text>
<text x="321" y="170" transform="rotate(-90 321 170)">16</text>
<text x="326" y="173" transform="rotate(-90 326 173)">1/</text>
<text x="328" y="170" transform="rotate(-90 328 170)">16</text>
<text x="357" y="173" transform="rotate(-90 357 173)">9/</text>
<text x="359" y="170" transform="rotate(-90 359 170)">16</text>
<text x="364" y="173" transform="rotate(-90 364 173)">1/</text>
<text x="366" y="170" transform="rotate(-90 366 170)">16</text>
<text x="395" y="173" transform="rotate(-90 395 173)">9/</text>
<text x="397" y="170" transform="rotate(-90 397 170)">16</text>
<text x="402" y="173" transform="rotate(-90 402 173)">1/</text>
<text x="404" y="170" transform="rotate(-90 404 170)">16</text>
<text x="303" y="203" transform="rotate(-90 303 203)">4</text>
<text x="301" y="206" transform="rotate(-90 301 206)">3/</text>
<text x="299" y="220">1/</text>
<text x="302" y="222">16</text>
<text x="324" y="220">1/</text>
<text x="326" y="222">2</text>
<text x="345" y="220">1/</text>
<text x="348" y="222">2</text>
<text x="362" y="220">1/</text>
<text x="364" y="222">2</text>
<text x="383" y="220">1/</text>
<text x="386" y="222">2</text>
<text x="400" y="220">1/</text>
<text x="402" y="222">2</text>
<text x="420" y="220">1/</text>
<text x="423" y="222">16</text>
<text x="300" y="230">13/</text>
<text x="305" y="232">16</text>
<text x="418" y="230">13/</text>
<text x="422" y="232">16</text>
<text x="431" y="238" transform="rotate(-90 431 238)">8</text>
<text x="429" y="241" transform="rotate(-90 429 241)">5/</text>
<text x="274" y="250">1/</text>
<text x="276" y="252">2</text>
<text x="441" y="252">1/</text>
<text x="444" y="254">2</text>
<text x="271" y="263">1/</text>
<text x="244" y="269" transform="rotate(-90 244 269)">1/</text>
<text x="246" y="266" transform="rotate(-90 246 266)">2</text>
<text x="274" y="264">2</text>
<text x="440" y="270">1/</text>
<text x="271" y="271">1/</text>
<text x="274" y="273">2</text>
<text x="443" y="272">2</text>
<text x="446" y="281" transform="rotate(-90 446 281)">2</text>
<text x="267" y="286" transform="rotate(-90 267 286)">1/</text>
<text x="269" y="283" transform="rotate(-90 269 283)">2</text>
<text x="445" y="283" transform="rotate(-90 445 283)">1/</text>
<text x="227" y="311">9/</text>
<text x="230" y="313">16</text>
<text x="230" y="318">1/</text>
<text x="233" y="319">2</text>
<text x="228" y="325">13/</text>
<text x="233" y="327">16</text>
<text x="429" y="335" transform="rotate(-90 429 335)">11/</text>
<text x="431" y="331" transform="rotate(-90 431 331)">16</text>
<text x="451" y="332">1/</text>
<text x="454" y="334">2</text>
<text x="287" y="337">7/</text>
<text x="290" y="338">16</text>
<text x="274" y="345">1/</text>
<text x="276" y="347">2</text>
<text x="287" y="345">15/</text>
<text x="291" y="347">16</text>
<text x="439" y="344">7/</text>
<text x="442" y="345">16</text>
<text x="262" y="352" transform="rotate(-90 262 352)">4</text>
<text x="453" y="352" transform="rotate(-90 453 352)">4</text>
<text x="253" y="360" transform="rotate(-90 253 360)">2</text>
<text x="260" y="354" transform="rotate(-90 260 354)">3/</text>
<text x="451" y="354" transform="rotate(-90 451 354)">3/</text>
<text x="461" y="360" transform="rotate(-90 461 360)">2</text>
<text x="251" y="362" transform="rotate(-90 251 362)">1/</text>
<text x="460" y="362" transform="rotate(-90 460 362)">1/</text>
<text x="260" y="370" transform="rotate(-90 260 370)">3/</text>
<text x="262" y="368" transform="rotate(-90 262 368)">4</text>
<text x="451" y="370" transform="rotate(-90 451 370)">3/</text>
<text x="453" y="368" transform="rotate(-90 453 368)">4</text>
<text x="354" y="414">7/</text>
<text x="360" y="414">5/</text>
<text x="357" y="415">8</text>
<text x="363" y="415">16</text>
<text x="354" y="421">7/</text>
<text x="356" y="423">16</text>
<text x="352" y="429">1/</text>
<text x="355" y="431">8</text>
<text x="358" y="429">13/</text>
<text x="362" y="431">16</text>
<text x="323" y="447">3/</text>
<text x="325" y="449">4</text>
</g>
<g font-size="4.2">
<text x="823" y="49">5/</text>
<text x="825" y="51">8</text>
<text x="776" y="56">1/</text>
<text x="778" y="57">2</text>
<text x="769" y="62">3/</text>
<text x="770" y="63">4</text>
<text x="823" y="62">1/</text>
<text x="825" y="63">2</text>
<text x="769" y="81">3/</text>
<text x="770" y="82">4</text>
<text x="823" y="81">1/</text>
<text x="825" y="82">2</text>
<text x="769" y="87">3/</text>
<text x="770" y="89">4</text>
<text x="823" y="87">1/</text>
<text x="825" y="89">4</text>
<text x="769" y="94">1/</text>
<text x="770" y="95">2</text>
<text x="823" y="94">1/</text>
<text x="825" y="95">2</text>
</g>
<g font-size="4">
<text x="270" y="126">3/</text>
<text x="273" y="128">16</text>
<text x="441" y="126">3/</text>
<text x="443" y="128">16</text>
</g>
<g font-size="3.7">
<text x="17" y="551" transform="rotate(-90 17 551)">18:24:07</text>
<text x="17" y="561" transform="rotate(-90 17 561)">2025</text>
<text x="17" y="570" transform="rotate(-90 17 570)">Jun 17</text>
<text x="17" y="593" transform="rotate(-90 17 593)">PRINTED ON</text>
</g>
</svg>
